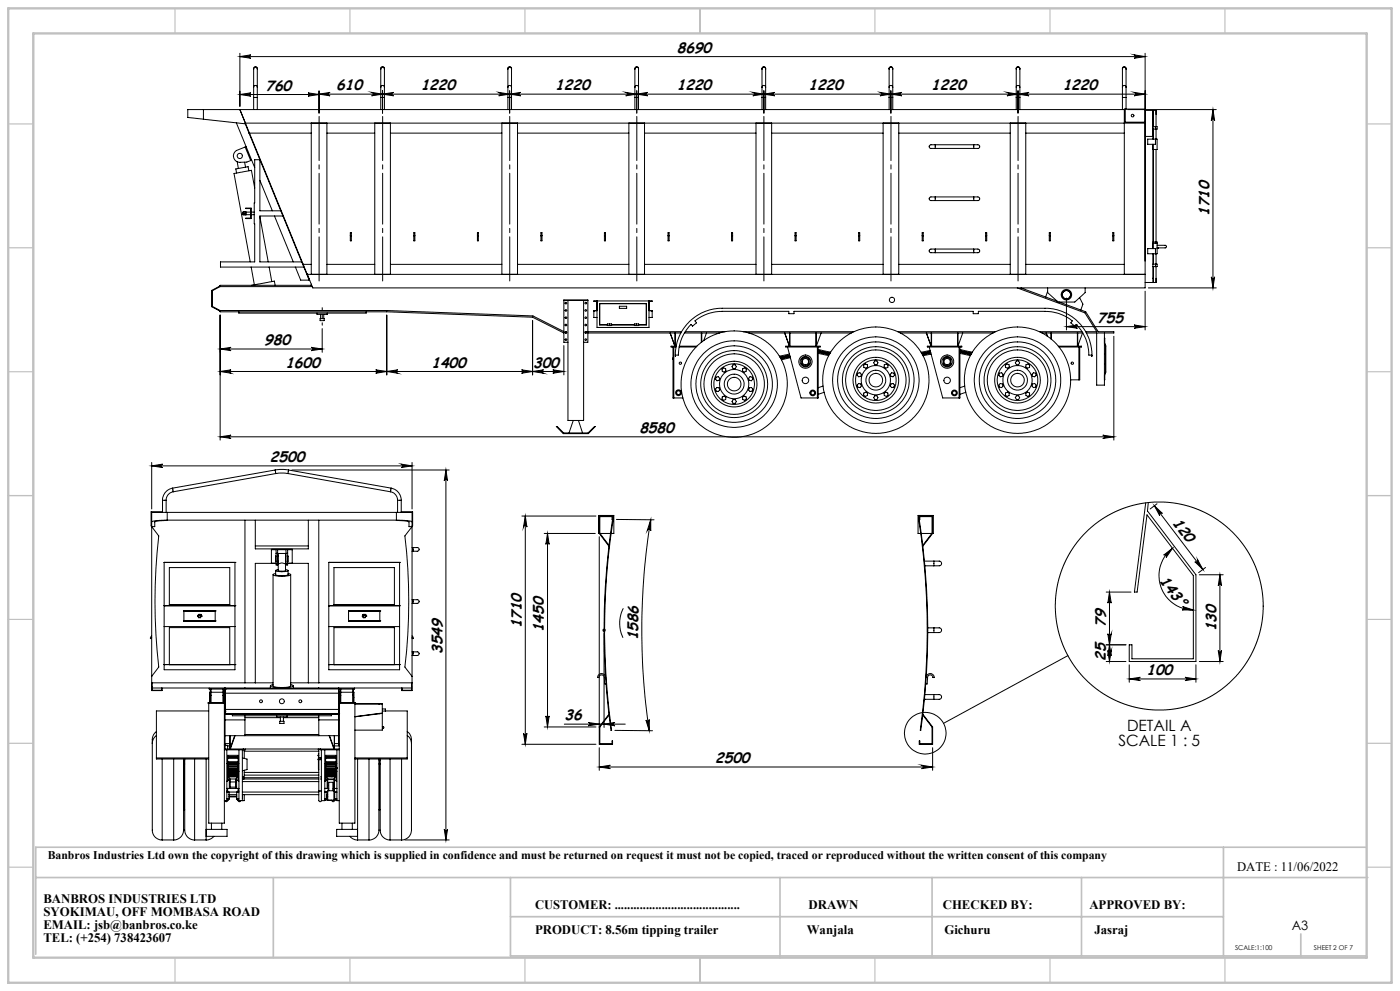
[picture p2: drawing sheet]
<svg xmlns="http://www.w3.org/2000/svg" width="420mm" height="297mm" viewBox="0 0 420 297" stroke-linecap="round" stroke-linejoin="round" font-family="sans-serif">
<g fill="none" stroke="#000" stroke-width=".3">
<path d="M72 16v15.9M72 17h271.5M72 17l3.2-.6a.51 .51 0 0 0-.4 .5 .51 .51 0 0 0 .4 .6zM340.2 16.4l3.3 .6-3.3 .5a.51 .51 0 0 0 .5-.6 .51 .51 0 0 0-.5-.5zM343.5 16v70.3h-249.7l-1.6-4.1h251.3M61 32.8h-4.7v2.4l4.7 .5M61 32.8h276.3M61 35.7l12.6 1.4M61 32.8v2.9M70.9 36.8l5.5 13.4M72 28.3h23.7M72 28.3l3.2-.5a.49 .49 0 0 0-.4 .5 .49 .49 0 0 0 .4 .5z"/>
<path d="M73.6 37.1h.1M73.6 37.1l1.1 2.8M73.7 37.1l18.4 44.9M74.7 39.9l16.1 39.3M76.1 26.1v3.1M76.1 20.7a.57 .57 0 0 1 .5-.7 .57 .57 0 0 1 .6 .7M76.1 26.1a.55 .55 0 0 1 .5-.5 .55 .55 0 0 1 .6 .5M76.1 29.2h1.1M76.1 20.7a.55 .55 0 0 1 .5-.6 .55 .55 0 0 1 .6 .6M76.1 20.7v5.4M76.1 29.2v3.6M77.2 26.1v3.1"/>
<path d="M77.2 20.7v5.4M77.2 29.2v3.6M92.4 27.8l3.3 .5-3.3 .5a.49 .49 0 0 0 .5-.5 .49 .49 0 0 0-.5-.5zM93.4 36.9v45.3M93.4 39.9h-18.7M95.7 28.2l3.3-.5a.51 .51 0 0 0-.5 .5 .51 .51 0 0 0 .5 .5zM95.7 27.2v6.7M95.7 28.2h247.8M98.1 36.9v45.3M98.1 39.9h14.3M111.5 27.7l3.3 .5-3.3 .5a.51 .51 0 0 0 .4-.5 .51 .51 0 0 0-.4-.5zM112.4 36.9v45.3"/>
<path d="M114.2 26.1v3.1M114.2 20.7a.57 .57 0 0 1 .6-.7 .57 .57 0 0 1 .5 .7M114.2 29.2h1.1M114.2 26.1a.55 .55 0 0 1 .6-.5 .55 .55 0 0 1 .5 .5M114.2 20.7a.55 .55 0 0 1 .6-.6 .55 .55 0 0 1 .5 .6M114.2 20.7v5.4M114.2 29.2v3.6M114.8 28.2l3.3-.5a.51 .51 0 0 0-.5 .5 .51 .51 0 0 0 .5 .5zM114.8 27.2v6.7M115.3 26.1v3.1M115.3 20.7v5.4M115.3 29.2v3.6"/>
<path d="M117.1 36.9v45.3M117.1 39.9h33.5M149.6 27.7l3.3 .5-3.3 .5a.51 .51 0 0 0 .5-.5 .51 .51 0 0 0-.5-.5zM150.6 36.9v45.3M152.4 26.1v3.1M152.4 20.7a.57 .57 0 0 1 .5-.7 .57 .57 0 0 1 .6 .7M152.4 26.1a.55 .55 0 0 1 .5-.5 .55 .55 0 0 1 .6 .5M152.4 29.2h1.1M152.4 20.7a.55 .55 0 0 1 .5-.6 .55 .55 0 0 1 .6 .6M152.4 20.7v5.4M152.4 29.2v3.6M152.9 28.2l3.3-.5a.51 .51 0 0 0-.5 .5 .51 .51 0 0 0 .5 .5z"/>
<path d="M152.9 27.2v6.7M153.5 26.1v3.1M153.5 20.7v5.4M153.5 29.2v3.6M155.3 36.9v45.3M155.3 39.9h33.4M187.7 27.7l3.3 .5-3.3 .5a.51 .51 0 0 0 .5-.5 .51 .51 0 0 0-.5-.5zM188.7 36.9v45.3M190.5 26.1v3.1M190.5 20.7a.57 .57 0 0 1 .5-.7 .57 .57 0 0 1 .6 .7M190.5 26.1a.55 .55 0 0 1 .5-.5 .55 .55 0 0 1 .6 .5M190.5 29.2h1.1"/>
<path d="M190.5 20.7a.55 .55 0 0 1 .5-.6 .55 .55 0 0 1 .6 .6M190.5 20.7v5.4M190.5 29.2v3.6M191 27.2v6.7M191 28.2l3.3-.5a.51 .51 0 0 0-.5 .5 .51 .51 0 0 0 .5 .5zM191.6 26.1v3.1M191.6 20.7v5.4M191.6 29.2v3.6M193.4 36.9v45.3M193.4 39.9h33.4M225.8 27.7l3.4 .5-3.4 .5a.51 .51 0 0 0 .5-.5 .51 .51 0 0 0-.5-.5zM226.8 36.9v45.3"/>
<path d="M228.6 26.1v3.1M228.6 20.7a.57 .57 0 0 1 .5-.7 .57 .57 0 0 1 .6 .7M228.6 29.2h1.1M228.6 26.1a.55 .55 0 0 1 .5-.5 .55 .55 0 0 1 .6 .5M228.6 20.7a.55 .55 0 0 1 .5-.6 .55 .55 0 0 1 .6 .6M228.6 20.7v5.4M228.6 29.2v3.6M229.2 28.2l3.2-.5a.51 .51 0 0 0-.4 .5 .51 .51 0 0 0 .4 .5zM229.2 27.2v6.7M229.7 26.1v3.1M229.7 20.7v5.4M229.7 29.2v3.6"/>
<path d="M231.5 36.9v45.3M231.5 39.9h33.4M264 27.7l3.3 .5-3.3 .5a.51 .51 0 0 0 .4-.5 .51 .51 0 0 0-.4-.5zM264.9 36.9v45.3M266.7 26.1v3.1M266.7 20.7a.57 .57 0 0 1 .6-.7 .57 .57 0 0 1 .5 .7M266.7 26.1a.55 .55 0 0 1 .6-.5 .55 .55 0 0 1 .5 .5M266.7 29.2h1.1M266.7 20.7a.55 .55 0 0 1 .6-.6 .55 .55 0 0 1 .5 .6M266.7 20.7v5.4M266.7 29.2v3.6M267.3 27.2v6.7"/>
<path d="M267.3 28.2l3.3-.5a.51 .51 0 0 0-.5 .5 .51 .51 0 0 0 .5 .5zM267.8 26.1v3.1M267.8 20.7v5.4M267.8 29.2v3.6M269.6 36.9v45.3M269.6 39.9h33.5M302.1 27.7l3.3 .5-3.3 .5a.51 .51 0 0 0 .5-.5 .51 .51 0 0 0-.5-.5zM303.1 36.9v45.3M304.9 26.1v3.1M304.9 20.7a.57 .57 0 0 1 .5-.7 .57 .57 0 0 1 .6 .7M304.9 29.2h1.1M304.9 26.1a.55 .55 0 0 1 .5-.5 .55 .55 0 0 1 .6 .5"/>
<path d="M304.9 20.7a.55 .55 0 0 1 .5-.6 .55 .55 0 0 1 .6 .6M304.9 20.7v5.4M304.9 29.2v3.6M305.4 27.2v6.7M305.4 28.2l3.3-.5a.51 .51 0 0 0-.5 .5 .51 .51 0 0 0 .5 .5zM306 26.1v3.1M306 20.7v5.4M306 29.2v3.6M307.7 36.9v45.3M307.7 39.9h29.6M336.7 26.1v3.1M336.7 20.7a.57 .57 0 0 1 .6-.7 .57 .57 0 0 1 .5 .7"/>
<path d="M336.7 26.1a.55 .55 0 0 1 .6-.5 .55 .55 0 0 1 .5 .5M336.7 29.2h1.1M336.7 20.7a.55 .55 0 0 1 .6-.6 .55 .55 0 0 1 .5 .6M336.7 20.7v5.4M336.7 29.2v3.6M337.6 32.7v3.9h5.9M337.8 26.1v3.1M337.8 20.7v5.4M337.8 29.2v3.5M338.3 32.8h26.6M340.2 27.7l3.3 .5-3.3 .5a.51 .51 0 0 0 .5-.5 .51 .51 0 0 0-.5-.5zM343.5 36.9h-269.9l-1.6-4.1 1.7 4.3"/>
<path d="M343.5 32.7h-6.2v49.5M343.5 33.1h2.5M345.8 33.1v7.8h-2.2l-.1-4.7M345.9 33.1v8.6M345.9 38h.7M345.9 38.7h.7M345.9 34.3h.1M346 33.1h.8v4.9M346 33.1v4.9M346 38.7v3M346.6 38h.5v.7h-.5M346.6 38v.7"/>
<path d="M346.8 38.7v3M363.9 32.8v53.5M363.9 32.8l.5 3.4a.49 .49 0 0 0-.5-.5 .49 .49 0 0 0-.5 .5zM71.2 48.5l.3 2M73.4 48.6l.3 1.5M73.6 44.1l-2.7 1a1.92 1.92 0 0 0-.8 2.2 1.92 1.92 0 0 0 1.9 1.3h2l1.2-.5M73.6 44.1l1.6 4M73.8 44l-.2 .1M74.6 51.2l-.2-1.3-.4 .1-3.3 .6 .3 1.3M75.5 48l-.3 .1M76.4 56.4l-1-5.4-5.2 1 4.9 26.5M78 54l3.7 9.2"/>
<path d="M280.6 43.4h-1.1a.62 .62 0 0 0-.7 .8 .62 .62 0 0 0 1 .3h.8M280.6 59h-1.1a.62 .62 0 0 0-.7 .8 .62 .62 0 0 0 1 .3h.8M280.6 43.4v1.1M280.6 59v1.1M280.6 59h11.5M280.6 44.5h11.5M280.6 43.4h11.5M292.1 59h1.2a.61 .61 0 0 1 .6 .8 .61 .61 0 0 1-1 .3h-.8M292.1 43.4h1.2a.61 .61 0 0 1 .6 .8 .61 .61 0 0 1-1 .3h-.8M292.1 59v1.1M292.1 43.4v1.1M344.3 41.7h2.3v1.5h-2.3z"/>
<path d="M345.9 44.8h.1M345.9 43.2v31.3M346 44.8v27.7M346.6 41.7h.5v3.1h-1.2M346.8 44.8v27.7M73.2 63.6h-.4v.7h.4M73.2 63.5h.6v.9h-.6zM73.2 64h.6M73.8 63.6h1.4M73.8 64.3h1.4M73.8 62.4h1.6v3.1h-1.6l1.4-.1v-2.9zM75.4 63.6h.9"/>
<path d="M75.4 64.3h.9M78 64.9l2.5 13.6M82.3 64.7l5.7 13.8M84.2 63.2h-6.2v-15.3h-1.6v30.6h-10.3v1.5h25.1M84.9 64.7h-6.9v13.8h12.5M90.8 79.2h2.6M90.8 79.2l1.2 2.8M98.1 79.2h14.3M105.1 70.7v-1h.3v1M105.1 70.7v1.5h.3v-1.5M105.1 70.7h.3M117.1 79.2h33.5"/>
<path d="M124.1 70.7v-1h.4v1M124.1 70.7v1.5h.4v-1.5M124.1 70.7h.4M143.2 70.7v-1h.3v1M143.2 70.7v1.5h.3v-1.5M143.2 70.7h.3M155.3 79.2h33.4M162.3 70.7v-1h.3v1M162.3 70.7v1.5h.3v-1.5M162.3 70.7h.3M181.3 70.7v-1h.3v1M181.3 70.7v1.5h.3v-1.5"/>
<path d="M181.3 70.7h.3M193.4 79.2h33.4M200.4 70.7v-1h.3v1M200.4 70.7v1.5h.3v-1.5M200.4 70.7h.3M219.5 70.7v-1h.3v1M219.5 70.7v1.5h.3v-1.5M219.5 70.7h.3M231.5 79.2h33.4M238.5 70.7v-1h.3v1M238.5 70.7v1.5h.3v-1.5M238.5 70.7h.3"/>
<path d="M257.6 70.7v-1h.3v1M257.6 70.7v1.5h.3v-1.5M257.6 70.7h.3M269.6 79.2h33.5M276.6 70.7v-1h.4v1M276.6 70.7v1.5h.4v-1.5M276.6 70.7h.4M280.6 74.6h-1.1a.62 .62 0 0 0-.7 .8 .62 .62 0 0 0 1 .3h.8M280.6 74.6v1.1M280.6 60.1h11.5M280.6 75.7h11.5M280.6 74.6h11.5"/>
<path d="M292.1 74.6h1.2a.61 .61 0 0 1 .6 .8 .61 .61 0 0 1-1 .3h-.8M292.1 74.6v1.1M295.7 70.7v-1h.3v1M295.7 70.7v1.5h.3v-1.5M295.7 70.7h.3M307.7 79.2h29.6M314.8 70.7v-1h.3v1M314.8 70.7v1.5h.3v-1.5M314.8 70.7h.3M333.8 70.7v-1h.4v1M333.8 70.7v1.5h.4v-1.5M333.8 70.7h.4"/>
<path d="M344.3 74.5h2.3v1.6h-2.3zM345.9 76.1v8.6M345.9 79.2h.7M345.9 79.9h.7M345.9 72.5h.7M345.9 72.9h.1M345.9 72.9h1.2M346 76.1v3.1M346 79.9v4.8M346.6 72.5h.5v3.6h-.5M346.6 79.2h.5v.7h-.5M346.6 72.5v.4"/>
<path d="M346.6 79.2v.7M346.8 79.9v4.8h-.8M346.8 76.1v3.1M347.1 73.5l2.5 .1a.38 .38 0 0 1 .3 .4 .38 .38 0 0 1-.4 .3h-2.4M347.4 74.3l-.3 .2M66 94.4v37.5M66 93.1v.3h50l43.8 1.7 9.4 4.7M66 93.1h50l43.9 1.6 9.3 4.7M66 85.9h27.7M66 85.6l-2.5 1.4v4.9l2.5 1.4M66 85.9l-2.3 1.2v4.7l2.3 1.3M71.6 93.4v.4h38.3v-.4"/>
<path d="M75.4 80l.9 5.3M75.6 85.5l6.7-1.3 .2 1.3M75.6 85.5h.1M80.8 80l.7 4.4M88.6 80l1.6 4h2.7l-.8-2M92 82h.1M92 82l.7 2M93.4 85.2v.3M93.5 85.5h-27.5v.4M95.1 93.8v.4h3.1v-.4M96 95.5h1.3v.6h-1.3zM96.2 94.2v1.3"/>
<path d="M96.7 98.5v7.1M97.1 94.2v1.3M116 94.4v18M159.8 96.1v16.3M169.2 90.1h7.2M169.6 99.4h.3M169.6 99.8h.3M170.4 90.1v35.9h4.7v-35.9M175.5 99.4h.4M175.5 99.8h.4M176.4 99.4h28.1M176.4 99.8h27.9"/>
<path d="M179 93.1h.1M179 90.3l-.8-.1h17.5l-.9 .1M179 93l-.8 .1v2h.9M179 90.2v2.9M179 93.1l-.8 .1M179.1 90.2v7.9h15.6v-7.9M179.9 97.3v-6.3h14v6.3M182.2 97.1h1.3v.5h-1.3zM182.8 97.3h.1M182.9 97.1v.5M183.5 97.3h6.8M185.8 91.8h2.2v.6h-2.2z"/>
<path d="M190.3 97.1h1.3v.5h-1.3zM190.9 97.1v.5M190.9 97.3h.1M191.6 97.3l2.3 .1v-6.4h-14v6.4h2.3M194.7 93.1h.1M194.8 93l.9 .1v2h-1M194.8 93.1l.9 .1M194.8 90.2v2.9M202.5 99.8v3.9l-1.5-3.9 1.5 3.9M202.6 99.8v3.9M205.4 99.8h10.5M205.6 99.4h11.9"/>
<path d="M206.7 96.5a14 14 0 0 1 9.9-4.1h96.9a14 14 0 0 1 14 14.3v-.3h-.9a12.8 12.8 0 0 0-3.7-9.2l-.5 .6-1.2-1 .5-.6a13.3 13.3 0 0 0-8.2-2.9h-20v.7h-1.5v-.7h-53.8v.7h-1.6v-.7h-20a13.1 13.1 0 0 0-8.1 2.9l.5 .6-1.2 1-.5-.6a13 13 0 0 0-3.8 9.2h-.9v.3a13.8 13.8 0 0 1 4.1-10.2zM210.4 99.8v2.8M210.5 99.8v2.7M211.9 99.8l-.8 2.2M223 99.4h33.2M224.6 99.8h30.8M235.4 99.8l1.5 3.9v-3.9M237 99.8v3.9M244.8 99.8v3.9M244.9 99.8v3.9l1.4-3.9M269.3 99.4h29.4M270.1 99.8h27.8"/>
<path d="M279.4 99.8v3.9l-1.5-3.9 1.4 3.9M279.5 99.8v3.9M287.3 99.8v3.9M287.4 99.8v3.9l1.4-3.9M305.2 86.3l20.3 7.5 3.5 5.6h-3.3M306.3 86.3l10.9 4M311.8 99.4h12.8M312.6 99.8h12.2M313.8 99.8l.4 .9M314.3 86.3v1.4l3.1 2.8h5l3.1-2.8v-1.4M314.3 87.3l-.6 1.7M315.3 99.8v1.8"/>
<path d="M315.4 99.8v1.9M317.7 90.5l8 2.9 3.8 6h4.7v.4h-8.3M319.9 97.9l3.4-.5a.49 .49 0 0 0-.5 .5 .49 .49 0 0 0 .5 .5zM319.9 89.3v9.6M319.9 97.9h23.6M323.2 99.8v3.9M323.3 99.8v3.9l1.5-3.9M323.9 89.2l1 2-.7 1.7M329 99.8v15.6h2.3v-15.6M340.2 97.4l3.3 .5-3.3 .5a.49 .49 0 0 0 .5-.5 .49 .49 0 0 0-.5-.5zM343.5 87.3v11.6M343.5 84.7h2.5"/>
<path d="M344.5 86.3h20.4M345.9 83.4h.1M363.4 83a.49 .49 0 0 0 .5 .5 .49 .49 0 0 0 .5-.5l-.5 3.3zM66 104.6h30.7M66 111.3l3.3-.5a.51 .51 0 0 0-.4 .6 .51 .51 0 0 0 .4 .5zM66 104.6l3.3-.5a.49 .49 0 0 0-.4 .5 .49 .49 0 0 0 .4 .5zM93.3 104.1l3.4 .5-3.4 .5a.49 .49 0 0 0 .5-.5 .49 .49 0 0 0-.5-.5zM112.7 110.8l3.3 .5-3.3 .6a.51 .51 0 0 0 .5-.5 .51 .51 0 0 0-.5-.6zM116 111.3l3.3-.5a.51 .51 0 0 0-.5 .6 .51 .51 0 0 0 .5 .5zM156.5 110.8l3.3 .5-3.3 .6a.51 .51 0 0 0 .5-.5 .51 .51 0 0 0-.5-.6zM159.8 111.3l3.3-.5a.51 .51 0 0 0-.5 .6 .51 .51 0 0 0 .5 .5zM165.8 110.8l3.4 .5-3.4 .6a.51 .51 0 0 0 .5-.5 .51 .51 0 0 0-.5-.6z"/>
<path d="M169.2 111.3h-103.2M169.2 103.6v8.8M170.4 102.6h-1.2v-12.7h7.2v12.7h-1.3M201.9 104v15.3h3M201.9 107.2v.5M202.1 104v15.3M202.8 103.7h-1.5v.3h1.5M203.8 104h5M203.8 103.7h5.3M214.8 113l.7-.1 .4 .5-.2 .6-.6 .1-.4-.5zM215.1 116.1l.6 .1 .2 .7-.4 .4-.7-.1-.1-.6zM216.6 110.6l.5-.4 .6 .3 .1 .7-.6 .3-.5-.2z"/>
<path d="M216.7 119l.5-.3 .6 .4-.1 .6-.6 .3-.5-.4zM219.9 119.8h.7l.3 .5-.3 .6h-.7l-.3-.6zM219.9 109.3h.7l.3 .6-.3 .6h-.7l-.3-.6zM222.7 119.1l.5-.4 .6 .3 .1 .6-.5 .4-.6-.3zM222.8 110.5l.6-.3 .5 .4-.1 .7-.6 .2-.5-.3zM224.8 116.2l.6-.1 .4 .5-.2 .6-.6 .1-.4-.4zM225 112.9l.6 .1 .2 .6-.4 .5-.6-.1-.2-.6zM235.7 103.7h10.3v.3h-10.3zM236.3 104l4 15.3h5.2v-15.3M236.8 106.1l-3 .6M236.9 106.5l-2.9 .6M237 106.9l-2.8 .6"/>
<path d="M237.1 107.2l-2.7 .6M240.7 107.5a1.29 1.29 0 0 1 2 .3v1.2a1.29 1.29 0 0 1-2.2 0v-1.2zM245.2 104v15.3M245.5 105.5l3.3 .7M245.5 105.9l3.1 .7M245.5 105.1l3.5 .8M245.5 104.7l3.7 .8M246.9 115.7l-1.4 .5M247.2 117.6l-1.7 .6M257.4 111.8l.6-.1 .4 .5-.2 .6-.6 .1-.5-.4zM257.6 114.9l.6 .2 .2 .6-.4 .5-.6-.2-.3-.6zM259.1 109.5l.5-.4 .6 .2 .1 .7-.5 .3-.6-.2z"/>
<path d="M259.2 117.8l.6-.3 .5 .4-.1 .6-.6 .3-.5-.4zM262.4 108.2h.7l.3 .5-.3 .6h-.7l-.3-.6zM262.4 118.6h.7l.3 .6-.3 .5h-.7l-.3-.5zM265.2 117.9l.5-.4 .6 .3 .1 .6-.5 .4-.6-.3zM265.3 109.3l.6-.2 .5 .4-.1 .6-.6 .2-.5-.3zM267.3 115.1l.6-.2 .5 .5-.3 .6-.6 .2-.4-.5zM267.5 111.7l.6 .1 .3 .7-.5 .4-.6-.1-.2-.6zM278.2 103.7h10.3v.3h-10.3zM278.8 104l4 15.3h5.2v-15.3M279 105l-2.7 .6M279.1 105.4l-2.6 .5M279.2 105.7l-2.5 .6"/>
<path d="M279.3 106.1l-2.4 .5M283.4 107.4a1.28 1.28 0 0 1 1.9 .4v1.2a1.29 1.29 0 0 1-2.3 0v-1.2zM287.7 104v15.3M288 105.5l3.3 .7M288 105.9l3.1 .7M288 105.1l3.5 .8M288 104.7l3.7 .8M289.4 115.7l-1.4 .5M289.7 117.6l-1.7 .6M299.9 111.8l.6-.1 .4 .5-.2 .6-.6 .1-.5-.4zM300.1 114.9l.6 .2 .2 .6-.4 .5-.6-.2-.3-.6zM301.6 109.5l.5-.4 .6 .2 .1 .7-.5 .3-.6-.2z"/>
<path d="M301.7 117.8l.6-.3 .5 .4-.1 .6-.6 .3-.5-.4zM304.9 108.2h.7l.3 .5-.3 .6h-.7l-.3-.6zM304.9 118.6h.7l.3 .6-.3 .5h-.7l-.3-.5zM307.7 117.9l.6-.4 .6 .3v.6l-.5 .4-.6-.3zM307.8 109.3l.6-.2 .5 .4v.6l-.6 .2-.6-.3zM309.8 115.1l.6-.2 .4 .5-.1 .6-.7 .2-.4-.5zM310 111.7l.7 .1 .1 .7-.4 .4-.6-.1-.2-.6zM317.5 103.7h6.9v.3h-6.7M323.7 104v9.8M323.9 104v9.8h-2.7M331.3 109h.3M331.3 106.2h.3"/>
<path d="M331.3 101.3l.1 1.6 .4 .8v7.8l-.4 .8-.1 1.5M331.3 102.9l.3 .8v7.8l-.3 .8M334.2 100.8v31.1M45.5 139.6l3.3-.5a.51 .51 0 0 0-.5 .5 .51 .51 0 0 0 .5 .5zM45.5 138.6v13.9M45.5 139.6h78.1M66 130.9h268.2M66 130.9l3.3-.5a.49 .49 0 0 0-.4 .5 .49 .49 0 0 0 .4 .5zM120.3 139.1l3.3 .5-3.3 .5a.51 .51 0 0 0 .5-.5 .51 .51 0 0 0-.5-.5zM123.6 138.6v13.9M166.9 127.8h.3l1.9 1.9h7.3l1.9-1.9h.3l-2.1 2.2h-7.5zM172 126l-1.3 3.7"/>
<path d="M173.5 126l1.3 3.7M330.8 130.4l3.4 .5-3.4 .5a.49 .49 0 0 0 .5-.5 .49 .49 0 0 0-.5-.5zM45.5 156.4l1.4-.4 2.4-.1h70.5l2.4 .1 1.4 .4M48.8 149.9h1M48.8 149.9v3.7M48.8 153.4h-3.5v4.2h.2M49.8 149.9v3.7M50.2 153.6v2.4l-3.5 .2-.3 .2v1.4h-.9l2.1 2.8a171.6 171.6 0 0 0 0 39.3l-2.1 2.8M50.2 153.6h-4.7v53.4h3.1v-.8M50.2 153.6h68.7M51.8 146.3a3.7 3.7 0 0 0-3 3.6M51.8 146.3l.2 1.1"/>
<path d="M52 147.4a2.51 2.51 0 0 0-2.2 2.5M73.5 155.9v48.7M76.6 155.9v8.6h15.9v-8.6M82.5 140.9l1.5-.2 2.6 .2M82.5 140.9l.3 1M82.5 140.9l-30.7 5.4M82.8 141.9h3.6M82.8 141.9l-30.8 5.5M86.4 141.9l30.8 5.5M86.6 140.9l-.2 1M86.6 140.9l30.7 5.4M87.6 140.9h47.2"/>
<path d="M95.6 155.9v48.7M117.2 147.4a2.6 2.6 0 0 1 2.1 2.5M117.3 146.3a3.7 3.7 0 0 1 3.1 3.6M117.3 146.3l-.1 1.1M118.9 153.6v2.4l3.5 .2 .3 .2v1.4h.9l-2.1 2.8a166.4 166.4 0 0 1 0 39.3l2.1 2.8M118.9 153.6h4.7v53.4h-3.1v-.8M119.3 149.9h1.1M119.3 149.9v3.7M120.4 149.9v3.7M120.4 153.4h3.4v4.2h-.2M133.8 140.9l.5 3.2a.49 .49 0 0 0-.5-.4 .49 .49 0 0 0-.5 .4zM133.8 140.9v110.8"/>
<path d="M156.6 154.7h22.2M157.6 154.7l.5 3.3a.51 .51 0 0 0-.5-.5 .51 .51 0 0 0-.5 .5zM157.6 154.7v68.4M163.3 159.9h15.3M164.3 159.9v58M164.3 159.9l.4 3.3a.49 .49 0 0 0-.4-.5 .49 .49 0 0 0-.5 .5zM179.8 159.9v-5.2h4.1a234 234 0 0 0-2.1 47l.9 11.5 .8 5.7h-.2l-.6-4.6-2.7 3.6v5h3.6l.2-.8v1h-4v-62.2M179.8 159.9l2.9 3.8a220 220 0 0 0 0 50.4l-2.9 3.8M179.8 159.9h-.2v-5.4h4.5v5.4h-.8M180 154.8h3.6l.2 .9-1.1 7.7-2.7-3.6zM180 159.9h3.2M184.9 155.7l11.3 .1"/>
<path d="M195.2 155.7v3.4a.52 .52 0 0 0-.4-.6 .52 .52 0 0 0-.6 .5zM195.2 155.7a204.4 204.4 0 0 0-.4 63.3M275.6 154.7h4.2v5.2l-2.9 3.8a214.8 214.8 0 0 1 0 50.4l2.9 3.8v5.2h-4v-1h.1v.8h3.7v-5l-2.8-3.6-.7 4.6a217.5 217.5 0 0 0-.5-63.2zM275.9 154.8h3.7v5l-2.8 3.6-1-7.7h.1zM276.2 159.9h-.8v-5.4h4.6v5.4h-.2M276.4 159.9h3.2M344.5 150.6l-.3 2.5 14.6 19.2v26h-20v-5.1h.8v4.2h18.4v-24.9l-13.9-18.2-3 23.1h-.8l3.4-26.7M346.3 151.6l14.6 19.1M346.3 151.6l2.4 2.3a.52 .52 0 0 0-.7-.1 .52 .52 0 0 0-.1 .7zM347.1 151l-2 1.5M49.2 168.6h.1M49.2 168.6v32.1h21.3v-32.1"/>
<path d="M49.2 168.6h21.3M50.8 170.1h18.1v11.1h-18.1zM70.5 168.6h.1M76.6 163.6h15.9M81.4 168.8v-4.2h6.3v4.2M81.4 164.7h1.4v1.1M81.9 172.2v33.4l2.1 .5 2.3-.2 .9-.3v-33.4M82.7 171.9a.47 .47 0 0 0-.5 0 .47 .47 0 0 0-.2 .5l1.5 .3 2.9-.1a.47 .47 0 0 0 .5 0 .47 .47 0 0 0 .2-.5l-.7-.2M82.7 171l.1 1.3 1.6 .3 2-.3v-1.3M82.8 166.6v1.6M82.8 165.8v3.5h.5v-3.5M82.8 165.8h.5"/>
<path d="M82.8 168.8h-6.2v35.8M83.3 168.2h.2M83.3 166.6h.2M83.3 168.8h.2M83.3 165.8v-1.1h2.5v1.1M83.5 169v-3.1h2.2v3.1M83.5 170.7l-.4 .1a.28 .28 0 0 0-.4 .3 .28 .28 0 0 0 .4 .1l2.3 .1a.77 .77 0 0 0 1-.4l-.7-.2M83.5 169v2l.8 .2 1.4-.2v-2M83.5 169h.1M83.5 169a2.12 2.12 0 0 1 2.1 0M85.6 169h.1M85.7 168.2h.1"/>
<path d="M85.7 166.6h.1M85.7 168.8h.1M85.8 165.8v3.5h.5v-3.5M85.8 165.8h.5M86.3 166.6v1.6M86.3 168.8h6.2v35.8M87.7 164.7h-1.4v1.1M98.6 168.6h.1M98.6 168.6v32.1h21.3v-32.1M98.6 168.6h21.3M100.2 170.1h18.1v11.1h-18.1zM119.9 168.6h.1"/>
<path d="M123.6 165.2h.3M123.6 164.1h.3M123.6 179.7h.3M123.9 179.7h.9a.63 .63 0 0 1 .9 .6 .63 .63 0 0 1-1 .5h-.8M123.9 164.1h.9a.63 .63 0 0 1 .9 .6 .63 .63 0 0 1-1 .5h-.8M123.9 164.1v1.1M123.9 179.7v1.1M277.4 168.2h2.8M277.5 169.6h2.7M280.2 168.2h1.1a.81 .81 0 0 1 1.2 .8 .81 .81 0 0 1-1.3 .6h-1M280.2 168.2v1.4M331.9 177.4h7.4"/>
<path d="M332.8 177.4l.6 3.4a.51 .51 0 0 0-.5-.5 .51 .51 0 0 0-.5 .5zM332.8 177.4v20.9M349.1 166.4l2.7-2.1-2 2.8a.51 .51 0 0 0 0-.7 .51 .51 0 0 0-.7 0zM351.8 164.3a10.3 10.3 0 0 0-3.6 11.5 10.3 10.3 0 0 0 9.8 7M358.5 168.3a.5 .5 0 0 0 .7 .1 .5 .5 0 0 0 .1-.7l1.6 3zM359.8 172.3h7.2M361.7 170.1l-2.1 1.5M366 172.3l.5 3.2a.49 .49 0 0 0-.5-.4 .49 .49 0 0 0-.5 .4zM366 172.3v26M45.5 190.6l-.4 .8h.3l.1-.3M49.2 199.2h.1M49.2 181.5h.1"/>
<path d="M49.2 199.2h21.3M49.2 181.5h21.3M49.2 187.8h21.3M50.8 199.2h.1M50.8 199.2v-11.1h18.1v11.1M55.2 183.1h.1M55.2 186.1h.1M55.2 183.1h9.4M55.2 183.1v3.1h9.4v-3.1M55.2 183.2h9.4M55.2 186.1h9.4M59.3 184.6h.1"/>
<path d="M59.3 184.6l.3 .5h.5l.3-.5M59.5 184.6h.1M59.5 184.6a.39 .39 0 0 1 .4-.3 .39 .39 0 0 1 .4 .3M59.6 184.1h.1M59.6 184.1l-.3 .5M59.6 184.1h.5M60.1 184.1h.1M60.1 184.1l.3 .5M60.3 184.6h.1M60.4 184.6h.1M64.6 183.1h.1M64.6 186.1h.1"/>
<path d="M68.9 199.2h.1M70.5 199.2h.1M70.5 181.5h.1M98.6 199.2h.1M98.6 181.5h.1M98.6 199.2h21.3M98.6 181.5h21.3M98.6 187.8h21.3M100.2 199.2h.1M100.2 199.2v-11.1h18.1v11.1M104.6 183.1h.1M104.6 186.1h.1"/>
<path d="M104.6 183.1h9.3M104.6 183.2h9.3M104.6 186.1h9.3M104.6 183.1v3.1h9.3v-3.1M108.7 184.6h.1M108.7 184.6l.3 .5h.5l.3-.5M108.9 184.6h.1M108.9 184.6a.39 .39 0 0 1 .4-.4 .39 .39 0 0 1 .3 .4M109 184.1h.1M109 184.1h.5M109 184.1l-.3 .5M109.5 184.1h.1"/>
<path d="M109.5 184.1l.3 .5M109.6 184.6h.1M109.8 184.6h.1M113.9 183.1h.1M113.9 186.1h.1M118.3 199.2h.1M119.9 199.2h.1M119.9 181.5h.1M123.6 190.6l.4 .8h-.3l-.1-.3M123.6 196.5h.3M123.6 195.4h.3M123.6 180.8h.3"/>
<path d="M123.9 195.4h.9a.63 .63 0 0 1 .9 .6 .63 .63 0 0 1-1 .5h-.8M123.9 195.4v1.1M180.7 188.9h1M180.9 188.5l.7 .7M181.2 188.4v1M181.2 189.9v28.1M181.6 188.5l-.7 .7M187 182.3a9.9 9.9 0 0 0-.1 8.8M278.3 189.6h.1M278.3 189.6h1.9M278.3 188.2h1.9M280.2 188.2h1.1a.81 .81 0 0 1 1.2 .8 .81 .81 0 0 1-1.3 .6h-1"/>
<path d="M280.2 188.2v1.4M320.4 196.5l-37.3 20.3M331.9 198.3h5.9M331.9 193.2h5.9M332.4 194.9a.51 .51 0 0 0 .5 .5 .51 .51 0 0 0 .5-.5l-.6 3.4zM332.4 189.9a.51 .51 0 0 0 .5 .5 .51 .51 0 0 0 .5-.5l-.6 3.3zM332.8 193.2l.6 3.3a.51 .51 0 0 0-.5-.4 .51 .51 0 0 0-.5 .4zM338.8 199.2v5.3M354.8 181.8l3.2 1h-3.4a.52 .52 0 0 0 .6-.4 .52 .52 0 0 0-.4-.6zM358.8 199.2v5.3M359.8 198.3h7.2M365.5 194.9a.49 .49 0 0 0 .5 .5 .49 .49 0 0 0 .5-.5l-.5 3.4z"/>
<path d="M45.5 204.6h36.4M45.6 206.2h35.5M45.6 204.6v2.3h2.9v-.7M46.9 219.2a3.9 3.9 0 0 0-1.2 3.6M62.6 213.1h-15.7v14.1M62.8 206.2v.3h4.7v-.3M63.1 207.5h-.2v3.1M63.1 208.4h.2M63.1 206.5v4.1M63.3 207.5h3.6M63.3 206.5v4.1M66.9 208.4h.2"/>
<path d="M66.9 206.5v4.1M67.1 207.5l.2 3.1M67.1 206.5v4.1M67.3 210.3h.2M67.3 207.8h34.5M67.5 206.6h.1M67.5 213.8h.1M67.5 213.1h.1M67.5 206.2v17.1h-.2M67.5 212.6h34.1M67.5 213.9h34.1M67.5 206.5h34.1"/>
<path d="M67.5 214h34.1M67.5 206.3h34.1M67.5 214.1h34.1M67.5 215.8h6M67.5 210.6h-5.1v.2h4.9v35.9h-4.7v-35.9M69.7 214.1v.4h29.7v-.4M73.5 215.1h10.6M73.5 206.2v.1M73.5 214v.1M73.5 214.5v6M80.7 214v.1M81.1 205.6v.7"/>
<path d="M81.9 205.2l-.3 .1a.36 .36 0 0 0-.5 .3 .36 .36 0 0 0 .5 .3l2.4 .3 3.1-.2a.53 .53 0 0 0 .6-.1 .53 .53 0 0 0 .2-.5l-.7-.2M83 214.5v.4h3.1v-.4M83.9 216.2h1.3v.6h-1.3zM84.1 214.9v1.3M85 214.9v1.3M85 215.1h10.6M87.2 204.6h36.4M88 205.6v.7M88 206.2h35.5M88.4 214v.1M95.6 206.2v.1M95.6 214v.1"/>
<path d="M95.6 214.5v6M95.6 215.8h6M101.6 213.8h.1M101.6 206.6h.1M101.6 210.9h.1M101.6 211h.1M101.6 210.3h.2M101.6 206.2v17.1h.2M101.6 210.6h5.1v.2h-4.9v35.9h4.7v-35.9M101.7 206.2v.3h4.7v-.3M102 207.5h-.2v3.1M102 208.4h.2"/>
<path d="M102 206.5v4.1M102.2 207.5h3.6M102.2 206.5v4.1M105.8 208.4h.2M105.8 206.5v4.1M106 207.5l.2 3.1M106 206.5v4.1M106.5 210.9h8.2v7.9h-8.2M106.5 211h8.2M113.7 210.9v.1M113.7 213.8v.1M113.7 213.8l-7.2 1"/>
<path d="M113.7 213.9l-7.2 .9M114.7 217.8l.5 .2-.2 .3h-.3M114.7 213.1h7.5v14.1M114.7 213.7l-1 .1M114.7 213.8l-1 .1M114.7 212.5h.9v.6M122.2 219.2a3.8 3.8 0 0 1 1.2 3.6M123.5 204.6v2.3h-2.9v-.7M157.1 219.8a.51 .51 0 0 0 .5 .4 .51 .51 0 0 0 .5-.4l-.5 3.3zM163.3 217.9h15.5M163.8 214.6a.49 .49 0 0 0 .5 .5 .49 .49 0 0 0 .4-.5l-.4 3.3zM169.3 217h18.3"/>
<path d="M176.5 216.5l3.3 .5-3.3 .5a.49 .49 0 0 0 .5-.5 .49 .49 0 0 0-.5-.5zM181.2 217l3.3-.5a.49 .49 0 0 0-.5 .5 .49 .49 0 0 0 .5 .5zM181.7 203a1.2 1.2 0 0 0-1.3-1.1 1.2 1.2 0 0 0-1.1 1.2h.4a.86 .86 0 0 1 1.1-.8 .86 .86 0 0 1 .5 1.2l.1 1.5h.4M184.5 218.9l11.3 .1M193.8 215.8a.52 .52 0 0 0 .6 .4 .52 .52 0 0 0 .4-.6v3.4zM277.4 209.6h.1M277.4 209.6h2.8M277.5 208.2h2.7M277.9 203a1.2 1.2 0 0 1 1.2-1.1 1.2 1.2 0 0 1 1.2 1.2h-.4a.86 .86 0 0 0-1.1-.8 .86 .86 0 0 0-.6 1.2l-.1 1.5h-.4M280.2 208.2h1.1a.81 .81 0 0 1 1.2 .8 .81 .81 0 0 1-1.3 .6h-1M280.2 208.2v1.4M338.8 203.5h20"/>
<path d="M338.8 203.5l3.3-.5a.49 .49 0 0 0-.5 .5 .49 .49 0 0 0 .5 .5zM355.5 203l3.3 .5-3.3 .5a.49 .49 0 0 0 .5-.5 .49 .49 0 0 0-.5-.5zM45.7 222.8v25.7a2.95 2.95 0 0 0 2.9 3.2M46.9 220.4a2.9 2.9 0 0 0-1.2 2.4M46.9 227.2v.3h15.7M46.9 227.2h15.7M48.6 227.5v24.2M52.1 227.5v24.2M55.1 227.5v21.1a2.94 2.94 0 0 1-3 3.1M55.1 227.7l.1 .1M55.1 228.9l.1 .1M55.2 227.8v1.2"/>
<path d="M55.2 229v13.6M55.4 227.5v21.1a2.94 2.94 0 0 0 3 3.1M55.4 227.7l-.2 .1M55.4 228.9l-.2 .1M58.4 227.5v24.2M61.8 227.5v24.2M67.3 224.5h34.5M67.3 223.6h.2M67.5 224.5v-1.1h.8v1.1M67.5 220.5h34.1M67.5 222.8h1.4M68.1 237.1h.2"/>
<path d="M68.1 237.4h3.6M68.1 236.3h3.6M68.1 224.7v15.3h-.8M68.1 228.8h3.6M68.3 231.5h3.2M68.3 228.8v5.3h-.2M68.3 231.4h3.2M68.3 231.2h3.2M68.3 239.4v.2a.43 .43 0 0 1-.2 .6 .43 .43 0 0 1-.6-.2M68.3 237.1v.3M68.3 232.7v.1M68.3 232.7l3.1 .1h-3.1"/>
<path d="M68.3 232.2v.1M68.3 232.2h3.1l-3.1 .1M68.3 231.8v.1M68.3 231.8h3.1l-3.1 .1M68.3 231.2h.1M68.3 230.2v.2M68.3 230.2h3.1l-3.1 .2M68.3 229.6v.2M68.3 229.6h3.1v.2h-3.1M68.3 226.4h3.1v2.1h-3.1zM68.3 228.8v.8M68.3 229.8v.4"/>
<path d="M68.3 230.4v.8M68.3 231.5v.3M68.3 231.9v.3M68.3 232.3v.4M68.3 232.8h.1M68.3 236.3v.8M68.3 223.6h.6M68.3 230.7h3.1M68.3 229.2h3.1M68.3 229.1h3.1M68.3 228.3h3.1M68.3 227.2h3.1"/>
<path d="M68.3 226.8h3.1M68.5 239.4v.3h-.2M68.7 233.8l.1 2.5M68.7 232.8v1.1h-.4M68.7 233.5h2.3M68.7 237.4v2h-.6M68.7 238.8h2.3M68.7 238.6h2.3M68.7 238.2h2.3M68.8 238.8v.7h-.3M68.8 238.2v.4M68.9 220.5v4"/>
<path d="M69 220.5v4l1.4-4M69.1 235.9h1.6M69.1 234.3h1.6M69.1 233.5v2.8M70.5 220.5l-1.4 4M70.7 235.9h.1M70.7 234.3h.1M70.7 233.5v2.8M71 238.2v.4M71 238.8v.7h.2M71 237.4v2h.7M71 233.8v2.5"/>
<path d="M71 232.8v1.1h.5M71.2 239.4v.3h.2M71.4 239.4v.3a.41 .41 0 0 0 .3 .5 .41 .41 0 0 0 .5-.2M71.4 237.1v.3M71.4 231.2h.1M71.4 237.1h.3M71.4 228.8l.1 5.3h.2M71.4 236.3v.8M71.7 224.7v15.3h1.6v-1.8M72.7 227.2l1.4 .3v3.1l-1.4 .4M72.7 233.5h.3M72.7 232.8h.3v.7"/>
<path d="M72.7 237.4h22.9M72.7 224.7v15.3M72.7 238.2h22.9M72.7 234.2h22.9M72.7 238.2v1.1M73 224.5v.2M73 233.5h22.6M73.3 231.5h22.3M73.3 225.1h22.3M73.3 224.7v2.6M73.3 230.9v2.6M73.3 232.3h22.3"/>
<path d="M73.3 233.1h22.3M73.5 220.1h22.1M73.6 224.5v.2h-6.3M95.5 224.5l.1 .2M95.5 227.7l.1 3zM95.6 230.7h.1M95.6 237.1v2.6a.4 .4 0 0 0 .3 .5 .4 .4 0 0 0 .5-.2M95.6 226.3h-.2l.2 .2M95.6 237.1h.8M95.6 227.7v9.4M95.6 225.8l-.1 .5M96 227v.5"/>
<path d="M96.1 224.6h-.5v2.4M96.1 232.8h.3M96.1 233.5h.3M96.1 224.5v.2h5.7M96.4 227.5h-1v.2h1M96.4 224.7v15.3M96.4 227h-.9v.5M97.4 239.5l.3 .2M97.4 236.3h.1M97.4 237.4h.9M97.4 236.3h.9M97.4 224.7v15.3h-1"/>
<path d="M97.4 228.8h3.7M97.6 231.5h3.3M97.6 231.4h3.3M97.6 231.7h.1M97.6 231.2h3.2M97.6 230.2h.1M97.6 230h.1M97.7 239.4v.3M97.7 231.2h.1M97.7 230.2l3.1 .2zM97.7 229.6h3.1v.2h-3.1zM97.7 226.4h3.1v2.1h-3.1z"/>
<path d="M97.7 228.8l-.1 5.3h-.2M97.7 230.7h3.1M97.7 229.2h3.1M97.7 229.1h3.1M97.7 228.3h3.1M97.7 227.2h3.1M97.7 226.8h3.1M97.9 239.4v.3h-.2M98.1 237.4v2h-.7M98.1 233.8v2.5M98.1 232.8v1.1h-.5M98.1 238.8h.2"/>
<path d="M98.1 238.6h.2M98.1 233.5h2.3M98.1 238.2h.2M98.1 238.8v.7h-.2M98.1 238.2v.4M98.3 239.8v.1M98.3 237h1.9v2.8l-1.9 .1zM98.5 233.5v.1M98.6 236.4h-.3v-2.8h1.9v2.8h-.3M98.6 237v-2.5h1.3v2.5M98.7 220.5l1.5 4M98.8 220.5l1.5 4v-4"/>
<path d="M99.6 239.8h.1M99.6 232.8h.1M100 233.5v.1M100.2 237.1h.1M100.2 236.3h.9M100.3 237.1v2.5a.42 .42 0 0 1-.2 .6 .42 .42 0 0 1-.5-.3M100.3 239.5h.3M100.3 237.4h.8M100.3 220.5v4M100.3 232.8h.1M100.3 222.8h1.3M100.3 223.6h1.5"/>
<path d="M100.3 238.8h.1M100.3 238.6h.1M100.3 238.2h.1M100.4 237.4v2h.7M100.4 233.8l-.1 3.3M100.4 232.8v1.1h.5M100.6 239.4v.3h.2M100.8 239.4v.3M100.8 230.2h.1M100.8 230h.1M100.8 230.3h.1M100.8 232.3v.5"/>
<path d="M100.8 232.2h-3.1l3.1 .1M100.8 232.2v.1M100.8 231.8v.1M100.8 231.8h-3.1l3.1 .1M100.8 231.2h.1M100.8 228.8v2.4M100.8 231.5v.3M100.8 231.9v.3M100.8 231.7h.1M100.9 232.7h-3.2l3.2 .1M100.9 228.8v5.3h.2M101.1 239.5l-.3 .2"/>
<path d="M101.1 224.7v15.3h.7M106.5 227.2h15.7M107.3 227.5v24.2M110.7 227.5v24.2M113.7 227.5v21a2.95 2.95 0 0 1-3 3.2M113.7 227.7l.2 .1M113.7 228.9l.2 .1M113.9 227.8v1.2M113.9 229v13.6M114.1 227.5v21.1a2.94 2.94 0 0 0 2.9 3.1M114.1 227.7l-.2 .1M114.1 228.9l-.2 .1"/>
<path d="M117 227.5v24.2M120.5 227.5v24.2M122.2 220.4a3.1 3.1 0 0 1 1.2 2.4M122.2 227.2v.3h-15.7M123.4 222.8v25.8a2.94 2.94 0 0 1-2.9 3.1M156.6 223.1h22.2M179.8 229.9l3.3-.6a.51 .51 0 0 0-.5 .5 .51 .51 0 0 0 .5 .6zM179.8 224.1v6.8M179.8 229.9h100M276.5 229.3l3.3 .6-3.3 .5a.51 .51 0 0 0 .4-.6 .51 .51 0 0 0-.4-.5zM279.8 224.1v6.8M48.6 251.7h3.5"/>
<path d="M55.2 242.6l-.1 .1M55.2 242.6l.2 .1M58.4 251.7h3.4M61.8 248.6h6.3v2h-6.3zM63.4 246.7v1.9M64.1 250.6l-1 .9-1.3 .2M66.5 246.7v1.9M101 248.6h6.2v2h-6.2zM102.6 246.7v1.9M105 250.6l.8 .8 1.5 .3M105.7 246.7v1.9M107.3 251.7h3.4"/>
<path d="M113.9 242.6l-.2 .1M113.9 242.6l.2 .1M117 251.7h3.5M121.5 251.7h13.3M133.3 248.5a.49 .49 0 0 0 .5 .4 .49 .49 0 0 0 .5-.4l-.5 3.2z"/>
<circle cx="339.8" cy="34.6" r=".4"/>
<circle cx="71.9" cy="46.7" r=".78"/>
<circle cx="169.8" cy="93" r=".25"/>
<circle cx="169.8" cy="90.9" r=".25"/>
<circle cx="169.8" cy="95.2" r=".25"/>
<circle cx="169.8" cy="97.4" r=".25"/>
<circle cx="169.8" cy="99.6" r=".25"/>
<circle cx="175.7" cy="93" r=".25"/>
<circle cx="175.7" cy="97.4" r=".25"/>
<circle cx="175.7" cy="95.2" r=".25"/>
<circle cx="175.7" cy="90.9" r=".25"/>
<circle cx="175.7" cy="99.6" r=".25"/>
<circle cx="267.6" cy="89.9" r=".78"/>
<circle cx="319.9" cy="88.3" r="1.25"/>
<circle cx="319.9" cy="88.3" r="1.56"/>
<circle cx="320" cy="88.3" r="1.25"/>
<circle cx="169.8" cy="101.8" r=".25"/>
<circle cx="175.7" cy="101.8" r=".25"/>
<circle cx="203.5" cy="117.7" r=".86"/>
<circle cx="203.5" cy="117.7" r=".56"/>
<circle cx="204.1" cy="108.9" r=".35"/>
<circle cx="220.2" cy="115.1" r="6.1"/>
<circle cx="220.2" cy="115.1" r="15.9"/>
<circle cx="220.2" cy="115.1" r="10"/>
<circle cx="220.3" cy="115.1" r="2.97"/>
<circle cx="220.3" cy="115.1" r="11.5"/>
<circle cx="220.3" cy="115.1" r="6.9"/>
<circle cx="220.3" cy="115.1" r="9.1"/>
<circle cx="220.3" cy="115.1" r="13"/>
<circle cx="220.3" cy="115.1" r="4.4"/>
<circle cx="220.3" cy="115.1" r="2.03"/>
<circle cx="241.6" cy="114" r=".97"/>
<circle cx="241.6" cy="108.4" r=".94"/>
<circle cx="241.6" cy="108.4" r="1.98"/>
<circle cx="241.6" cy="108.4" r="1.57"/>
<circle cx="243.8" cy="117.8" r=".86"/>
<circle cx="243.8" cy="117.8" r=".56"/>
<circle cx="262.7" cy="113.9" r="11.5"/>
<circle cx="262.7" cy="113.9" r="13"/>
<circle cx="262.8" cy="113.9" r="15.9"/>
<circle cx="262.8" cy="113.9" r="10"/>
<circle cx="262.8" cy="113.9" r="6.8"/>
<circle cx="262.8" cy="113.9" r="6.1"/>
<circle cx="262.8" cy="113.9" r="2.98"/>
<circle cx="262.8" cy="113.9" r="4.4"/>
<circle cx="262.8" cy="113.9" r="2.03"/>
<circle cx="262.8" cy="113.9" r="9.1"/>
<circle cx="284.1" cy="108.4" r="1.99"/>
<circle cx="284.1" cy="114" r=".97"/>
<circle cx="284.1" cy="108.4" r=".94"/>
<circle cx="284.1" cy="108.4" r="1.57"/>
<circle cx="286.3" cy="117.8" r=".57"/>
<circle cx="286.3" cy="117.8" r=".86"/>
<circle cx="305.2" cy="113.9" r="4.4"/>
<circle cx="305.2" cy="113.9" r="2.03"/>
<circle cx="305.2" cy="113.9" r="13"/>
<circle cx="305.2" cy="113.9" r="9.1"/>
<circle cx="305.2" cy="113.9" r="6.1"/>
<circle cx="305.2" cy="113.9" r="6.8"/>
<circle cx="305.3" cy="113.9" r="2.99"/>
<circle cx="305.3" cy="113.9" r="11.5"/>
<circle cx="305.3" cy="113.9" r="15.9"/>
<circle cx="305.3" cy="113.9" r="10"/>
<circle cx="321.7" cy="108.9" r=".34"/>
<circle cx="59.9" cy="184.6" r=".39"/>
<circle cx="109.2" cy="184.6" r=".39"/>
<circle cx="347.8" cy="181.6" r="31.2"/>
<circle cx="78.3" cy="210.2" r=".43"/>
<circle cx="84.6" cy="210.2" r=".73"/>
<circle cx="90.1" cy="210.2" r=".43"/>
<circle cx="277.6" cy="219.7" r="6.2"/>
</g>
<path d="M95.7 34.9v49.3M114.8 34.9v49.3M152.9 34.9v49.3M191 34.9v49.3M229.2 34.9v49.3M267.3 34.9v49.3M305.4 34.9v49.3" fill="none" stroke="#000" stroke-width=".3" stroke-dasharray="15.2 1.3 1.3 1.3" stroke-dashoffset="2"/>
<path d="M96.7 97.5v-5.3" fill="none" stroke="#000" stroke-width=".3" stroke-dasharray="15.2 1.3 1.3 1.3" stroke-dashoffset="14.5"/>
<g fill="none" stroke="#c0c0c0" stroke-width=".35">
<path d="M52.5 2.5v7.5M105 2.5v7.5M157.5 2.5v7.5M210 2.5v7.5M262.5 2.5v7.5M315 2.5v7.5M367.5 2.5v7.5M2.5 37.1h7.5M410 37.1h7.5M2.5 74.3h7.5M410 74.3h7.5M2.5 111.4h7.5"/>
<path d="M410 111.4h7.5M2.5 148.5h7.5M410 148.5h7.5M2.5 185.6h7.5M410 185.6h7.5M2.5 222.8h7.5M410 222.8h7.5M2.5 259.9h7.5M410 259.9h7.5M52.5 287v7.5M105 287v7.5M157.5 287v7.5"/>
<path d="M210 287v7.5M262.5 287v7.5M315 287v7.5M367.5 287v7.5"/>
</g>
<path d="M367 253.9v32.6M409.9 253.9h-399.2v32.1M10.7 263h399.7M82 263v24M153.1 263v23.5h256.8M153.1 274.7h213.9M234 263v24M279.6 263v23.5M324.4 263v23.5M390.2 279.9v6.9" fill="none" stroke="#c0c0c0" stroke-width=".5"/>
<path d="M2.5 2.5h415v292h-415zM10 10h400v277h-400z" fill="none" stroke="#c0c0c0" stroke-width=".7"/>
<g fill="#000">
<path d="M72 28.3l3.2-.5a.49 .49 0 0 0-.4 .5 .49 .49 0 0 0 .4 .5zM92.4 27.8l3.3 .5-3.3 .5a.49 .49 0 0 0 .5-.5 .49 .49 0 0 0-.5-.5zM95.7 28.2l3.3-.5a.51 .51 0 0 0-.5 .5 .51 .51 0 0 0 .5 .5zM111.5 27.7l3.3 .5-3.3 .5a.51 .51 0 0 0 .4-.5 .51 .51 0 0 0-.4-.5zM114.8 28.2l3.3-.5a.51 .51 0 0 0-.5 .5 .51 .51 0 0 0 .5 .5zM149.6 27.7l3.3 .5-3.3 .5a.51 .51 0 0 0 .5-.5 .51 .51 0 0 0-.5-.5zM191 28.2l3.3-.5a.51 .51 0 0 0-.5 .5 .51 .51 0 0 0 .5 .5zM225.8 27.7l3.4 .5-3.4 .5a.51 .51 0 0 0 .5-.5 .51 .51 0 0 0-.5-.5zM229.2 28.2l3.2-.5a.51 .51 0 0 0-.4 .5 .51 .51 0 0 0 .4 .5zM264 27.7l3.3 .5-3.3 .5a.51 .51 0 0 0 .4-.5 .51 .51 0 0 0-.4-.5zM267.3 28.2l3.3-.5a.51 .51 0 0 0-.5 .5 .51 .51 0 0 0 .5 .5zM302.1 27.7l3.3 .5-3.3 .5a.51 .51 0 0 0 .5-.5 .51 .51 0 0 0-.5-.5zM305.4 28.2l3.3-.5a.51 .51 0 0 0-.5 .5 .51 .51 0 0 0 .5 .5zM340.2 27.7l3.3 .5-3.3 .5a.51 .51 0 0 0 .5-.5 .51 .51 0 0 0-.5-.5zM319.9 97.9l3.4-.5a.49 .49 0 0 0-.5 .5 .49 .49 0 0 0 .5 .5zM340.2 97.4l3.3 .5-3.3 .5a.49 .49 0 0 0 .5-.5 .49 .49 0 0 0-.5-.5zM66 111.3l3.3-.5a.51 .51 0 0 0-.4 .6 .51 .51 0 0 0 .4 .5zM112.7 110.8l3.3 .5-3.3 .6a.51 .51 0 0 0 .5-.5 .51 .51 0 0 0-.5-.6zM116 111.3l3.3-.5a.51 .51 0 0 0-.5 .6 .51 .51 0 0 0 .5 .5zM156.5 110.8l3.3 .5-3.3 .6a.51 .51 0 0 0 .5-.5 .51 .51 0 0 0-.5-.6zM66 130.9l3.3-.5a.49 .49 0 0 0-.4 .5 .49 .49 0 0 0 .4 .5zM330.8 130.4l3.4 .5-3.4 .5a.49 .49 0 0 0 .5-.5 .49 .49 0 0 0-.5-.5zM72 17l3.2-.6a.51 .51 0 0 0-.4 .5 .51 .51 0 0 0 .4 .6zM340.2 16.4l3.3 .6-3.3 .5a.51 .51 0 0 0 .5-.6 .51 .51 0 0 0-.5-.5zM45.5 139.6l3.3-.5a.51 .51 0 0 0-.5 .5 .51 .51 0 0 0 .5 .5zM120.3 139.1l3.3 .5-3.3 .5a.51 .51 0 0 0 .5-.5 .51 .51 0 0 0-.5-.5zM179.8 229.9l3.3-.6a.51 .51 0 0 0-.5 .5 .51 .51 0 0 0 .5 .6zM276.5 229.3l3.3 .6-3.3 .5a.51 .51 0 0 0 .4-.6 .51 .51 0 0 0-.4-.5zM338.8 203.5l3.3-.5a.49 .49 0 0 0-.5 .5 .49 .49 0 0 0 .5 .5zM355.5 203l3.3 .5-3.3 .5a.49 .49 0 0 0 .5-.5 .49 .49 0 0 0-.5-.5z"/>
<path d="M152.9 28.2l3.3-.5a.51 .51 0 0 0-.5 .5 .51 .51 0 0 0 .5 .5zM187.7 27.7l3.3 .5-3.3 .5a.51 .51 0 0 0 .5-.5 .51 .51 0 0 0-.5-.5z"/>
<path d="M363.9 32.8l.5 3.4a.49 .49 0 0 0-.5-.5 .49 .49 0 0 0-.5 .5zM363.4 83a.49 .49 0 0 0 .5 .5 .49 .49 0 0 0 .5-.5l-.5 3.3zM133.8 140.9l.5 3.2a.49 .49 0 0 0-.5-.4 .49 .49 0 0 0-.5 .4zM133.3 248.5a.49 .49 0 0 0 .5 .4 .49 .49 0 0 0 .5-.4l-.5 3.2zM157.6 154.7l.5 3.3a.51 .51 0 0 0-.5-.5 .51 .51 0 0 0-.5 .5zM157.1 219.8a.51 .51 0 0 0 .5 .4 .51 .51 0 0 0 .5-.4l-.5 3.3zM332.8 177.4l.6 3.4a.51 .51 0 0 0-.5-.5 .51 .51 0 0 0-.5 .5zM332.4 189.9a.51 .51 0 0 0 .5 .5 .51 .51 0 0 0 .5-.5l-.6 3.3z"/>
<path d="M93.3 104.1l3.4 .5-3.4 .5a.49 .49 0 0 0 .5-.5 .49 .49 0 0 0-.5-.5zM66 104.6l3.3-.5a.49 .49 0 0 0-.4 .5 .49 .49 0 0 0 .4 .5z"/>
<path d="M165.8 110.8l3.4 .5-3.4 .6a.51 .51 0 0 0 .5-.5 .51 .51 0 0 0-.5-.6zM159.8 111.3l3.3-.5a.51 .51 0 0 0-.5 .6 .51 .51 0 0 0 .5 .5z"/>
<path d="M195.2 155.7v3.4a.52 .52 0 0 0-.4-.6 .52 .52 0 0 0-.6 .5zM193.8 215.8a.52 .52 0 0 0 .6 .4 .52 .52 0 0 0 .4-.6v3.4z"/>
<path d="M346.3 151.6l2.4 2.3a.52 .52 0 0 0-.7-.1 .52 .52 0 0 0-.1 .7zM358.5 168.3a.5 .5 0 0 0 .7 .1 .5 .5 0 0 0 .1-.7l1.6 3z"/>
<path d="M349.1 166.4l2.7-2.1-2 2.8a.51 .51 0 0 0 0-.7 .51 .51 0 0 0-.7 0zM354.8 181.8l3.2 1h-3.4a.52 .52 0 0 0 .6-.4 .52 .52 0 0 0-.4-.6z"/>
<path d="M365.5 194.9a.49 .49 0 0 0 .5 .5 .49 .49 0 0 0 .5-.5l-.5 3.4zM366 172.3l.5 3.2a.49 .49 0 0 0-.5-.4 .49 .49 0 0 0-.5 .4z"/>
<path d="M163.8 214.6a.49 .49 0 0 0 .5 .5 .49 .49 0 0 0 .4-.5l-.4 3.3zM164.3 159.9l.4 3.3a.49 .49 0 0 0-.4-.5 .49 .49 0 0 0-.5 .5zM332.4 194.9a.51 .51 0 0 0 .5 .5 .51 .51 0 0 0 .5-.5l-.6 3.4zM332.8 193.2l.6 3.3a.51 .51 0 0 0-.5-.4 .51 .51 0 0 0-.5 .4z"/>
<path d="M181.2 217l3.3-.5a.49 .49 0 0 0-.5 .5 .49 .49 0 0 0 .5 .5zM176.5 216.5l3.3 .5-3.3 .5a.49 .49 0 0 0 .5-.5 .49 .49 0 0 0-.5-.5z"/>
</g>
<g font-size="4.7">
<text x="338.1" y="219">DETAIL A</text>
<text x="335.5" y="223.6">SCALE 1 : 5</text>
</g>
<g font-size="4.4">
<text x="203" y="15.9">8690</text>
<text x="79.6" y="27.2">760</text>
<text x="100.9" y="27.1">610</text>
<text x="126.2" y="27.1">1220</text>
<text x="166.6" y="27.1">1220</text>
<text x="203" y="27.1">1220</text>
<text x="242.5" y="27.1">1220</text>
<text x="279.4" y="27.1">1220</text>
<text x="318.8" y="27.1">1220</text>
<text x="362.8" y="64.7" transform="rotate(-90 362.8 64.7)">1710</text>
<text x="329.1" y="96.8">755</text>
<text x="79.3" y="103.5">980</text>
<text x="85.6" y="110.2">1600</text>
<text x="129.4" y="110.2">1400</text>
<text x="159.9" y="110.2">300</text>
<text x="191.8" y="129.8">8580</text>
<text x="81" y="138.5">2500</text>
<text x="351.6" y="156.6" transform="rotate(53 351.6 156.6)">120</text>
<text x="347.6" y="174.2" transform="rotate(51 347.6 174.2)">143°</text>
<text x="156.5" y="188.3" transform="rotate(-90 156.5 188.3)">1710</text>
<text x="163.2" y="189.5" transform="rotate(-90 163.2 189.5)">1450</text>
<text x="191.4" y="191.9" transform="rotate(-89 191.4 191.9)">1586</text>
<text x="331.8" y="187.9" transform="rotate(-90 331.8 187.9)">79</text>
<text x="364.9" y="189.2" transform="rotate(-90 364.9 189.2)">130</text>
<text x="132.7" y="196" transform="rotate(-90 132.7 196)">3549</text>
<text x="331.8" y="198.1" transform="rotate(-90 331.8 198.1)">25</text>
<text x="343.9" y="202.4">100</text>
<text x="169.3" y="215.9">36</text>
<text x="214.5" y="228.8">2500</text>
</g>
<g font-size="3.9">
<text x="371.1" y="261">DATE : 11/06/2022</text>
<text x="13" y="270.7">BANBROS INDUSTRIES LTD</text>
<text x="13" y="274.6">SYOKIMAU, OFF MOMBASA ROAD</text>
<text x="160.5" y="272.6">CUSTOMER: ........................................</text>
<text x="242.5" y="272.6">DRAWN</text>
<text x="282.8" y="272.6">CHECKED BY:</text>
<text x="326.8" y="272.6">APPROVED BY:</text>
<text x="13" y="278.4">EMAIL: jsb@banbros.co.ke</text>
<text x="160.5" y="280">PRODUCT: 8.56m tipping trailer</text>
<text x="242.1" y="280">Wanjala</text>
<text x="283.3" y="280">Gichuru</text>
<text x="328.3" y="280">Jasraj</text>
<text x="387.5" y="278.9">A3</text>
<text x="13" y="282.3">TEL: (+254) 738423607</text>
</g>
<text font-size="3.5" x="14.3" y="257.5">Banbros Industries Ltd own the copyright of this drawing which is supplied in confidence and must be returned on request it must not be copied, traced or reproduced without the written consent of this company</text>
<g font-size="2">
<text x="370.5" y="284.7">SCALE:1:100</text>
<text x="394.2" y="284.7">SHEET 2 OF 7</text>
</g>
</svg>
